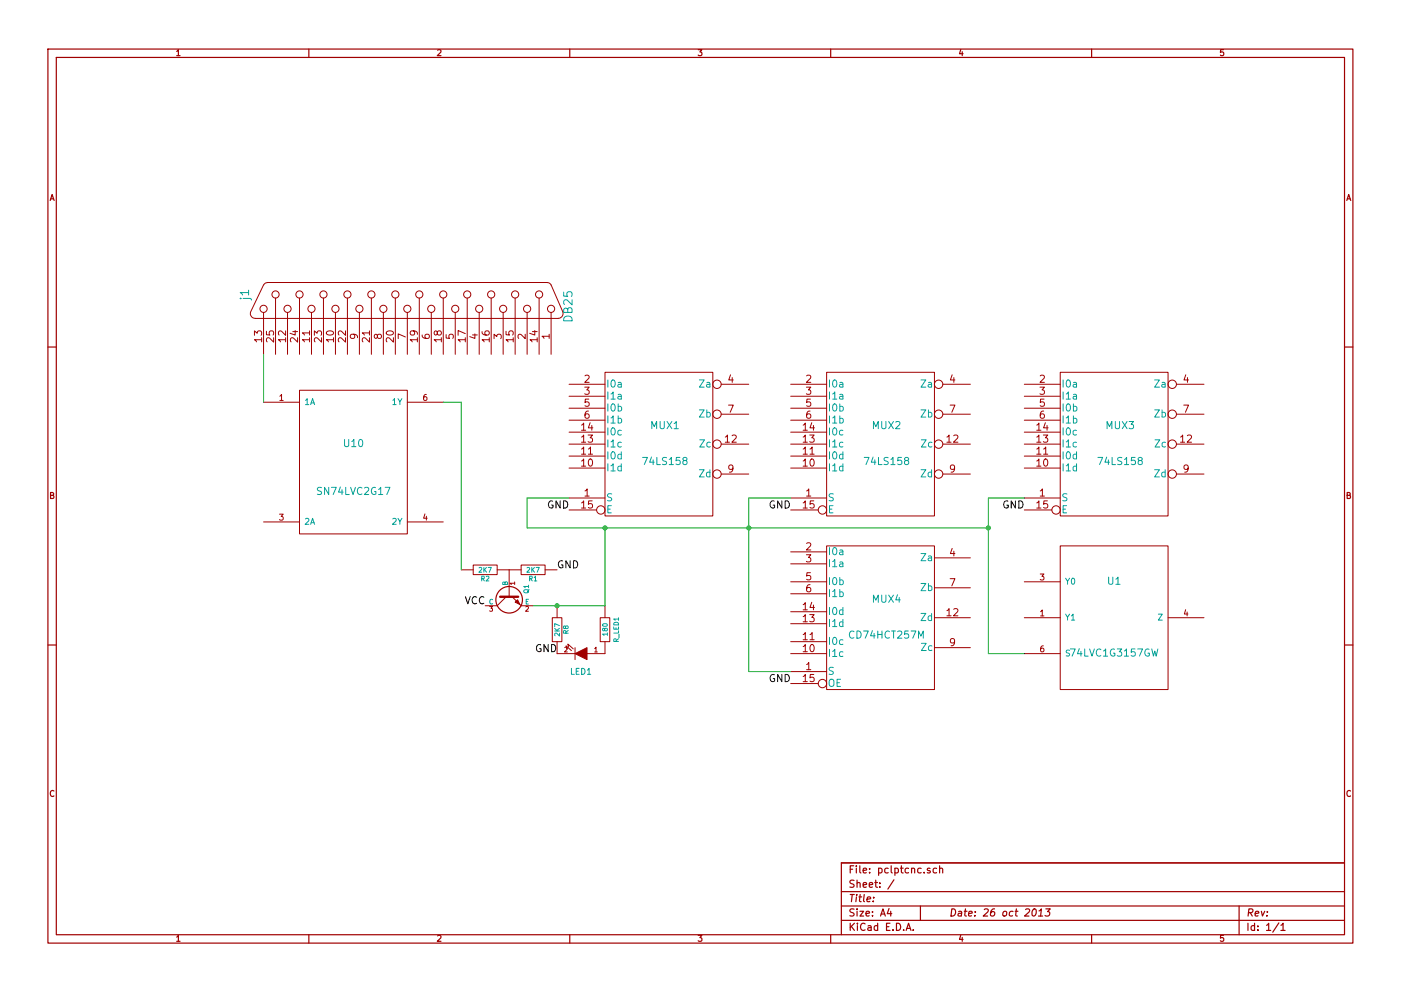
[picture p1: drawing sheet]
<svg xmlns="http://www.w3.org/2000/svg" width="297mm" height="210mm" viewBox="0 0 297 210" stroke-linecap="round" stroke-linejoin="round" font-family="sans-serif">
<g fill="none" stroke="#a00000" stroke-width=".25">
<path d="M10.2 10.4h276.6v189.7h-276.6zM11.9 12.2h273.2v186.1h-273.2zM65.5 10.4v1.8M120.8 10.4v1.8M176.1 10.4v1.8M231.4 10.4v1.8M10.2 73.6h1.7M285.1 73.6h1.7M10.2 136.8h1.7M285.1 136.8h1.7M65.5 198.3v1.8M120.8 198.3v1.8"/>
<path d="M176.1 198.3v1.8M178.4 189.2h106.7M178.4 195.3h106.7M178.4 192.2h106.7M185.2 190.4v.1M188.5 192.8l-.4 1h1M188.8 193.3v1.1M189.5 186.7l-1.3 1.9M192.1 197.4l.5-1.5 .5 1.5M192.3 197h.7M193.6 197.3v.1M195.1 192.2v3.1"/>
<path d="M197.2 184.3l-.4-.1-.2 .2 .1 .2 .5 .2v.3h-.6M198.6 184.3l-.5-.1-.3 .3 .1 .6 .2 .1 .5-.1M199.2 184.3h.1a.36 .36 0 0 1 .6 .1v.8M199.2 183.7v1.5M219.1 192.9l.2-.1a.78 .78 0 0 1 .5 .7 .78 .78 0 0 1-.3 .7l-.4 .2a.97 .97 0 0 1 0-1.5zM220.2 194.4h.9M220.3 193.3l.5-.5-.2 1.6M221.7 192.8h1l-.6 .6 .4 .1 .1 .2-.1 .4-.3 .3-.6-.2M231.4 198.3v1.8M262.7 192.2v6.1M271.1 195.8l-1.3 2M271.6 196.3l.4-.4v1.5"/>
<path d="M271.6 197.4h.9M285.1 183.1h-106.7v15.2"/>
<circle cx="107.9" cy="127.2" r="2.82"/>
</g>
<g fill="none" stroke="#a00000" stroke-width=".21">
<path d="M116.1 60l.4 .1 .3 .4M116.1 59.9l-59.5 .1-.4 .1-.3 .4M54.1 67.6h64.3M55.9 60.4l-2.8 5.9a1.02 1.02 0 0 0 1 1.2M55.9 66.3v8.9M58.4 63.2v12M61 66.3v8.9M63.5 63.2v12M66 66.3v8.9M68.6 63.2v12M71.1 66.3v8.9M73.7 63.2v12"/>
<path d="M76.2 66.3v8.9M78.7 63.2v12M81.3 66.3v8.9M83.8 63.2v12M86.4 66.3v8.9M88.9 63.2v12M91.4 66.3v8.9M94 63.2v12M96.5 66.3v8.9M99.1 63.2v12M101.6 66.3v8.9M104.1 63.2v12"/>
<path d="M106.7 66.3v8.9M109.2 63.2v12M111.8 66.3v8.9M114.3 63.2v12M116.8 60.4l2.6 5.9a1.06 1.06 0 0 1-1.1 1.2M116.8 66.3v8.9M128.3 79h22.8v30.5h-22.8zM175.3 79h22.8v30.5h-22.8zM224.8 79h22.8v30.5h-22.8zM55.9 85.3h7.6M63.5 82.8h22.9v30.5h-22.9zM86.4 85.3h7.6"/>
<path d="M120.6 81.5h7.7M120.6 84.1h7.7M120.6 86.6h7.7M120.6 89.1h7.7M120.6 99.3h7.7M120.6 96.8h7.7M120.6 94.2h7.7M120.6 91.7h7.7M152.9 81.5h5.8M152.9 87.9h5.8M152.9 94.2h5.8M167.6 81.5h7.7"/>
<path d="M167.6 84.1h7.7M167.6 86.6h7.7M167.6 89.1h7.7M167.6 99.3h7.7M167.6 96.8h7.7M167.6 94.2h7.7M167.6 91.7h7.7M199.9 81.5h5.8M199.9 87.9h5.8M199.9 94.2h5.8M217.2 81.5h7.6M217.2 84.1h7.6"/>
<path d="M217.2 86.6h7.6M217.2 89.1h7.6M217.2 99.3h7.6M217.2 96.8h7.6M217.2 94.2h7.6M217.2 91.7h7.6M249.4 81.5h5.9M249.4 87.9h5.9M249.4 94.2h5.9M55.9 110.7h7.6M86.4 110.7h7.6M100.3 119.9h5.1v2h-5.1z"/>
<path d="M110.5 119.9h5.1v2h-5.1zM120.6 105.7h7.7M120.6 108.2h5.9M152.9 100.6h5.8M167.6 117.1h7.7M167.6 119.6h7.7M167.6 105.7h7.7M167.6 108.2h5.9M175.3 115.8h22.8v30.5h-22.8zM198.1 118.4h7.6M199.9 100.6h5.8M217.2 105.7h7.6"/>
<path d="M217.2 108.2h5.8M224.8 115.8h22.8v30.5h-22.8zM249.4 100.6h5.9M97.8 120.9h2.5M105.4 120.9h5.1M107.3 126.6l-1.9 1.9h-2.5M107.9 120.9v5.7M108.6 126.6l1.9 1.9h2.5M115.6 120.9h2.5M117.1 131.1h2v5h-2zM118.1 138.7h3.8M118.1 128.5v2.6"/>
<path d="M120.1 137.7l-.1-.7 1.2 1M120.5 137.3l-.1-.7 1.1 1.1M121.9 137.4v2.5M127.3 131.1h2v5h-2zM128.3 128.5v2.6M128.3 136.1v2.6h-3.8M167.6 123.4h7.7M167.6 126h7.7M167.6 138.7h7.7M167.6 136.1h7.7M167.6 132.3h7.7M167.6 129.8h7.7"/>
<path d="M198.1 124.7h7.6M198.1 137.4h7.6M198.1 131.1h7.6M217.2 123.4h7.6M217.2 138.7h7.6M217.2 131.1h7.6M247.6 131.1h7.7M167.6 142.5h7.7M167.6 145h5.9"/>
<circle cx="55.9" cy="65.5" r=".76"/>
<circle cx="58.4" cy="62.5" r=".76"/>
<circle cx="61" cy="65.5" r=".76"/>
<circle cx="63.5" cy="62.5" r=".76"/>
<circle cx="66" cy="65.5" r=".76"/>
<circle cx="68.6" cy="62.5" r=".76"/>
<circle cx="71.1" cy="65.5" r=".76"/>
<circle cx="73.7" cy="62.5" r=".76"/>
<circle cx="76.2" cy="65.5" r=".76"/>
<circle cx="78.7" cy="62.5" r=".76"/>
<circle cx="81.3" cy="65.5" r=".76"/>
<circle cx="83.8" cy="62.5" r=".76"/>
<circle cx="86.4" cy="65.5" r=".76"/>
<circle cx="88.9" cy="62.5" r=".76"/>
<circle cx="91.4" cy="65.5" r=".76"/>
<circle cx="94" cy="62.5" r=".76"/>
<circle cx="96.5" cy="65.5" r=".76"/>
<circle cx="99.1" cy="62.5" r=".76"/>
<circle cx="101.6" cy="65.5" r=".76"/>
<circle cx="104.1" cy="62.5" r=".76"/>
<circle cx="106.7" cy="65.5" r=".76"/>
<circle cx="109.2" cy="62.5" r=".76"/>
<circle cx="111.8" cy="65.5" r=".76"/>
<circle cx="114.3" cy="62.5" r=".76"/>
<circle cx="116.8" cy="65.5" r=".76"/>
<circle cx="152" cy="81.5" r=".89"/>
<circle cx="152" cy="94.2" r=".89"/>
<circle cx="152" cy="87.9" r=".89"/>
<circle cx="199" cy="87.9" r=".89"/>
<circle cx="199" cy="94.2" r=".89"/>
<circle cx="199" cy="81.5" r=".89"/>
<circle cx="248.5" cy="94.2" r=".89"/>
<circle cx="248.5" cy="81.5" r=".89"/>
<circle cx="248.5" cy="87.9" r=".89"/>
<circle cx="127.4" cy="108.2" r=".89"/>
<circle cx="152" cy="100.6" r=".89"/>
<circle cx="174.4" cy="108.2" r=".89"/>
<circle cx="199" cy="100.6" r=".89"/>
<circle cx="223.9" cy="108.2" r=".89"/>
<circle cx="248.5" cy="100.6" r=".89"/>
<circle cx="174.4" cy="145" r=".89"/>
</g>
<path d="M106 126.6h3.9" fill="none" stroke="#a00000" stroke-width=".51"/>
<g fill="#a00000" stroke="#a00000" stroke-width=".21">
<path d="M109.2 127.8l.5-.6 .5 1.1z"/>
<path d="M121.9 138.7l2.6-1.3v2.5z"/>
</g>
<path d="M55.9 75.2v10.1M94 85.3h3.8v35.6M120.6 105.7h-8.8v6.3h97.7M128.3 112v16.5h-15.3M167.6 105.7h-8.9v36.8h8.9M217.2 105.7h-7.7v33h7.7" fill="none" stroke="#00a000" stroke-width=".21"/>
<g fill="#00a000" stroke="#00a000" stroke-width=".25">
<circle cx="209.5" cy="112" r=".41"/>
<circle cx="158.7" cy="112" r=".41"/>
<circle cx="118.1" cy="128.5" r=".41"/>
<circle cx="128.3" cy="112" r=".41"/>
</g>
<g font-size="2.5" fill="#00a0a0">
<text x="52.9" y="63.5" transform="rotate(-90 52.9 63.5)">j1</text>
<text x="121.5" y="68.2" transform="rotate(-90 121.5 68.2)">DB25</text>
</g>
<g font-size="2.1" fill="#a00000">
<text x="75.9" y="72" transform="rotate(-90 75.9 72)">9</text>
<text x="81" y="72" transform="rotate(-90 81 72)">8</text>
<text x="86.1" y="72" transform="rotate(-90 86.1 72)">7</text>
<text x="91.2" y="72" transform="rotate(-90 91.2 72)">6</text>
<text x="96.3" y="72" transform="rotate(-90 96.3 72)">5</text>
<text x="101.3" y="72" transform="rotate(-90 101.3 72)">4</text>
<text x="106.4" y="72" transform="rotate(-90 106.4 72)">3</text>
<text x="111.5" y="72" transform="rotate(-90 111.5 72)">2</text>
<text x="116.6" y="72" transform="rotate(-90 116.6 72)">1</text>
<text x="55.6" y="72.5" transform="rotate(-90 55.6 72.5)">13</text>
<text x="58.2" y="72.5" transform="rotate(-90 58.2 72.5)">25</text>
<text x="60.7" y="72.5" transform="rotate(-90 60.7 72.5)">12</text>
<text x="63.2" y="72.5" transform="rotate(-90 63.2 72.5)">24</text>
<text x="65.8" y="72.5" transform="rotate(-90 65.8 72.5)">11</text>
<text x="68.3" y="72.5" transform="rotate(-90 68.3 72.5)">23</text>
<text x="70.9" y="72.5" transform="rotate(-90 70.9 72.5)">10</text>
<text x="73.4" y="72.5" transform="rotate(-90 73.4 72.5)">22</text>
<text x="78.5" y="72.5" transform="rotate(-90 78.5 72.5)">21</text>
<text x="83.6" y="72.5" transform="rotate(-90 83.6 72.5)">20</text>
<text x="88.6" y="72.5" transform="rotate(-90 88.6 72.5)">19</text>
<text x="93.7" y="72.5" transform="rotate(-90 93.7 72.5)">18</text>
<text x="98.8" y="72.5" transform="rotate(-90 98.8 72.5)">17</text>
<text x="103.9" y="72.5" transform="rotate(-90 103.9 72.5)">16</text>
<text x="109" y="72.5" transform="rotate(-90 109 72.5)">15</text>
<text x="114" y="72.5" transform="rotate(-90 114 72.5)">14</text>
<text x="123.9" y="81.3">2</text>
<text x="123.9" y="83.8">3</text>
<text x="154.4" y="81.3">4</text>
<text x="170.9" y="81.3">2</text>
<text x="170.9" y="83.8">3</text>
<text x="201.3" y="81.3">4</text>
<text x="220.4" y="81.3">2</text>
<text x="220.4" y="83.8">3</text>
<text x="250.9" y="81.3">4</text>
<text x="123.9" y="86.4">5</text>
<text x="123.9" y="88.9">6</text>
<text x="154.4" y="87.6">7</text>
<text x="170.9" y="86.4">5</text>
<text x="170.9" y="88.9">6</text>
<text x="201.3" y="87.6">7</text>
<text x="220.4" y="86.4">5</text>
<text x="220.4" y="88.9">6</text>
<text x="250.9" y="87.6">7</text>
<text x="123.3" y="94">13</text>
<text x="123.3" y="91.4">14</text>
<text x="153.8" y="94">12</text>
<text x="170.3" y="94">13</text>
<text x="170.3" y="91.4">14</text>
<text x="200.8" y="94">12</text>
<text x="219.8" y="94">13</text>
<text x="219.8" y="91.4">14</text>
<text x="250.3" y="94">12</text>
<text x="123.3" y="99.1">10</text>
<text x="123.3" y="96.5">11</text>
<text x="154.4" y="100.3">9</text>
<text x="170.3" y="99.1">10</text>
<text x="170.3" y="96.5">11</text>
<text x="201.3" y="100.3">9</text>
<text x="219.8" y="99.1">10</text>
<text x="219.8" y="96.5">11</text>
<text x="250.9" y="100.3">9</text>
<text x="123.3" y="107.9">15</text>
<text x="123.9" y="105.4">1</text>
<text x="170.3" y="107.9">15</text>
<text x="170.9" y="105.4">1</text>
<text x="219.8" y="107.9">15</text>
<text x="220.4" y="105.4">1</text>
<text x="170.9" y="116.8">2</text>
<text x="170.9" y="119.4">3</text>
<text x="201.3" y="118.1">4</text>
<text x="170.9" y="123.2">5</text>
<text x="170.9" y="125.7">6</text>
<text x="201.3" y="124.5">7</text>
<text x="170.3" y="129.5">14</text>
<text x="200.8" y="130.8">12</text>
<text x="170.3" y="135.9">11</text>
<text x="170.3" y="132.1">13</text>
<text x="201.3" y="137.2">9</text>
<text x="170.3" y="138.4">10</text>
<text x="170.9" y="142.2">1</text>
<text x="170.3" y="144.8">15</text>
<text x="179.9" y="185.4">File: pclptcnc.sch</text>
<text x="179.9" y="191.5">Title:</text>
<text x="179.9" y="188.4">Sheet: /</text>
<text x="179.9" y="197.6">KiCad E.D.A.</text>
<text x="179.9" y="194.5">Size: A4</text>
<text x="201.2" y="194.5">Date: 26 oct 2013</text>
<text x="264.2" y="194.5">Rev:</text>
<text x="264.2" y="197.6">Id: 1/1</text>
</g>
<g font-size="2.1" fill="#00a0a0">
<text x="128.5" y="82.3">I0a</text>
<text x="148.4" y="82.3">Za</text>
<text x="175.5" y="82.3">I0a</text>
<text x="195.4" y="82.3">Za</text>
<text x="225" y="82.3">I0a</text>
<text x="244.9" y="82.3">Za</text>
<text x="128.5" y="84.8">I1a</text>
<text x="128.5" y="87.4">I0b</text>
<text x="128.5" y="89.9">I1b</text>
<text x="148.3" y="88.6">Zb</text>
<text x="175.5" y="84.8">I1a</text>
<text x="175.5" y="87.4">I0b</text>
<text x="175.5" y="89.9">I1b</text>
<text x="195.3" y="88.6">Zb</text>
<text x="225" y="84.8">I1a</text>
<text x="225" y="87.4">I0b</text>
<text x="225" y="89.9">I1b</text>
<text x="244.8" y="88.6">Zb</text>
<text x="73" y="94.9">U10</text>
<text x="128.5" y="95">I1c</text>
<text x="128.5" y="92.5">I0c</text>
<text x="138" y="91.1">MUX1</text>
<text x="148.4" y="95">Zc</text>
<text x="175.5" y="95">I1c</text>
<text x="175.5" y="92.5">I0c</text>
<text x="185" y="91.1">MUX2</text>
<text x="195.4" y="95">Zc</text>
<text x="225" y="95">I1c</text>
<text x="225" y="92.5">I0c</text>
<text x="234.5" y="91.1">MUX3</text>
<text x="244.9" y="95">Zc</text>
<text x="128.5" y="100.1">I1d</text>
<text x="128.5" y="97.5">I0d</text>
<text x="136.7" y="98.7">74LS158</text>
<text x="148.3" y="101.3">Zd</text>
<text x="175.5" y="100.1">I1d</text>
<text x="175.5" y="97.5">I0d</text>
<text x="183.7" y="98.7">74LS158</text>
<text x="195.3" y="101.3">Zd</text>
<text x="225" y="100.1">I1d</text>
<text x="225" y="97.5">I0d</text>
<text x="233.2" y="98.7">74LS158</text>
<text x="244.8" y="101.3">Zd</text>
<text x="67.6" y="105.1">SN74LVC2G17</text>
<text x="128.5" y="106.4">S</text>
<text x="175.5" y="106.4">S</text>
<text x="225" y="106.4">S</text>
<text x="128.5" y="109">E</text>
<text x="175.5" y="109">E</text>
<text x="225" y="109">E</text>
<text x="175.5" y="117.9">I0a</text>
<text x="195.4" y="119.1">Za</text>
<text x="175.5" y="120.4">I1a</text>
<text x="175.5" y="124.2">I0b</text>
<text x="195.3" y="125.5">Zb</text>
<text x="234.9" y="124.1">U1</text>
<text x="175.5" y="126.7">I1b</text>
<text x="175.5" y="130.6">I0d</text>
<text x="185" y="127.9">MUX4</text>
<text x="195.3" y="131.8">Zd</text>
<text x="175.5" y="136.9">I0c</text>
<text x="175.5" y="133.1">I1d</text>
<text x="180.4" y="135.6">CD74HCT257M</text>
<text x="175.5" y="143.3">S</text>
<text x="175.5" y="139.4">I1c</text>
<text x="195.4" y="138.2">Zc</text>
<text x="227.3" y="139.4">74LVC1G3157GW</text>
<text x="175.5" y="145.8">OE</text>
</g>
<g font-size="2.1">
<text x="115.9" y="107.9">GND</text>
<text x="162.9" y="107.9">GND</text>
<text x="212.4" y="107.9">GND</text>
<text x="118.1" y="120.6">GND</text>
<text x="98.4" y="128.3">VCC</text>
<text x="113.4" y="138.4">GND</text>
<text x="162.9" y="144.8">GND</text>
</g>
<g font-size="1.8" fill="#a00000">
<text x="37.3" y="11.9">1</text>
<text x="92.7" y="11.9">2</text>
<text x="148" y="11.9">3</text>
<text x="203.3" y="11.9">4</text>
<text x="258.6" y="11.9">5</text>
<text x="10.4" y="42.7">A</text>
<text x="285.3" y="42.7">A</text>
<text x="59.2" y="85.1">1</text>
<text x="89.7" y="85.1">6</text>
<text x="10.4" y="105.9">B</text>
<text x="285.3" y="105.9">B</text>
<text x="59.2" y="110.5">3</text>
<text x="89.7" y="110.5">4</text>
<text x="220.5" y="123.2">3</text>
<text x="220.5" y="130.8">1</text>
<text x="251" y="130.8">4</text>
<text x="220.5" y="138.4">6</text>
<text x="10.4" y="169.1">C</text>
<text x="285.3" y="169.1">C</text>
<text x="37.3" y="199.8">1</text>
<text x="92.7" y="199.8">2</text>
<text x="148" y="199.8">3</text>
<text x="203.3" y="199.8">4</text>
<text x="258.6" y="199.8">5</text>
</g>
<g font-size="1.8" fill="#00a0a0">
<text x="64.5" y="86">1A</text>
<text x="83.2" y="86">1Y</text>
<text x="64.5" y="111.4">2A</text>
<text x="83.2" y="111.4">2Y</text>
<text x="225.8" y="124.1">Y0</text>
<text x="225.8" y="131.7">Y1</text>
<text x="245.5" y="131.7">Z</text>
<text x="120.9" y="143.2">LED1</text>
<text x="225.8" y="139.3">S</text>
</g>
<g font-size="1.4" fill="#00a0a0">
<text x="101.5" y="121.5">2K7</text>
<text x="102" y="123.4">R2</text>
<text x="107.7" y="124.3" transform="rotate(-90 107.7 124.3)">B</text>
<text x="111.7" y="121.5">2K7</text>
<text x="112.1" y="123.4">R1</text>
<text x="112.2" y="125.9" transform="rotate(-90 112.2 125.9)">Q1</text>
<text x="103.6" y="128.3">C</text>
<text x="111.3" y="128.3">E</text>
<text x="118.7" y="134.9" transform="rotate(-90 118.7 134.9)">2K7</text>
<text x="120.6" y="134.5" transform="rotate(-90 120.6 134.5)">R8</text>
<text x="128.9" y="134.7" transform="rotate(-90 128.9 134.7)">180</text>
<text x="131.2" y="136.3" transform="rotate(-90 131.2 136.3)">R_LED1</text>
</g>
<g font-size="1.4" fill="#a00000">
<text x="109.2" y="124.1" transform="rotate(-90 109.2 124.1)">1</text>
<text x="103.8" y="129.8">3</text>
<text x="111.4" y="129.8">2</text>
<text x="119.6" y="138.4">2</text>
<text x="126" y="138.4">1</text>
</g>
</svg>
